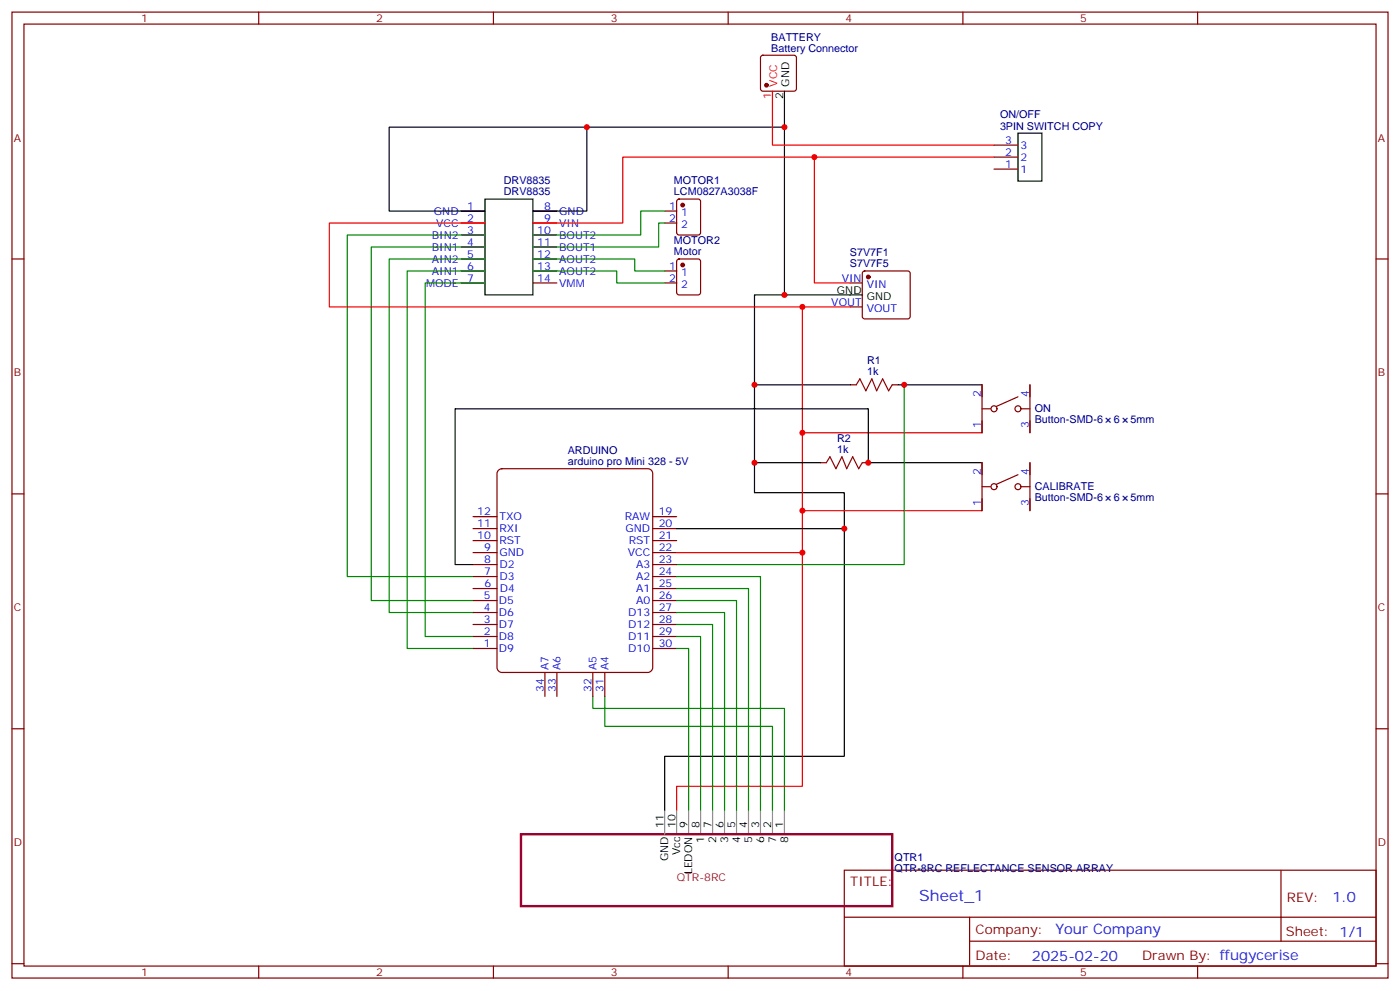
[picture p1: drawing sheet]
<svg xmlns="http://www.w3.org/2000/svg" width="412mm" height="292mm" viewBox="0 0 412 292" stroke-linecap="round" stroke-linejoin="round" font-family="sans-serif">
<g fill="none" stroke="#870000" stroke-width=".35">
<path d="M3.5 3.6h405.4v284.3h-405.4zM7.1 7.1h398.2v277.3h-398.2zM76.2 3.6v3.5M145.3 3.6v3.5M214.5 3.6v3.5M224.2 16.5l.5-.2h9.2l.5 .2 .2 .5v9.1l-.2 .5-.5 .2h-9.2l-.5-.2-.2-.5v-9.1zM283.6 3.6v3.5M352.8 3.6v3.5M199.6 58.8l.4-.2h5.7l.6 .4 .1 9.5-.5 .6-5.9 .1-.6-.5-.1-9.4zM292.8 49.8h7.1M292.8 46.2h7.1M292.8 42.7h7.1"/>
<path d="M3.5 76.2h3.6M135.8 76.2h7.1M135.8 62.1h7.1M135.8 65.7h7.1M135.8 69.2h7.1M135.8 72.7h7.1M135.8 79.8h7.1M157 76.2h7M157 62.1h7M157 65.7h7M157 69.2h7M157 72.7h7"/>
<path d="M157 79.8h7M195.8 62.1h3.5M195.8 65.7h3.5M195.8 79.8h3.5M199.6 76.4l.4-.2h5.7l.6 .5 .1 9.4-.5 .7h-5.9l-.6-.4-.1-9.5zM254.2 80l.5-.2h12.7l.5 .2 .2 .5v12.7l-.2 .5-.5 .2h-12.7l-.5-.3-.2-.4v-12.7zM405.3 76.2h3.6M135.8 83.3h7.1M157 83.3h7M195.8 83.3h3.5M250.5 83.3h3.5M250.5 90.3h3.5"/>
<path d="M250.5 113.3h1.7M262.8 113.3h1.8M241.7 136.2h1.7M254 136.2h1.8M3.5 145.4h3.6M405.3 145.4h3.6M3.5 214.5h3.6M405.3 214.5h3.6M248.7 256.2h156.6v28.2h-156.6zM377.3 256.2v20.9M248.7 270h156.5M285.6 277.1h119.6"/>
<path d="M285.6 270v14.1M3.5 283.7h3.6M76.2 284.4v3.5M145.3 284.4v3.5M214.5 284.4v3.5M283.6 284.4v3.5M352.8 284.4v3.5M405.3 283.7h3.6"/>
</g>
<path d="M195.8 238.5v7.1M199.3 238.5v7.1M202.8 238.5v7.1M206.4 238.5v7.1M209.9 238.5v7.1M213.4 238.5v7.1M217 238.5v7.1M220.5 238.5v7.1M224 238.5v7.1M227.5 238.5v7.1M231.1 238.5v7.1" fill="none" stroke="#999" stroke-width=".35"/>
<path d="M153.5 245.6h109.3v21.1h-109.3z" fill="none" stroke="#903" stroke-width=".71"/>
<path d="M172.9 37.4v24.7h-15.9M231.1 26.8v10.6h-116.4v24.7h28.2M231.1 37.4v49.4h-8.9v58.2h26.5v77.6h-52.9v15.9M299.9 39.2h7v14.1h-7zM142.9 58.6h14.1v28.2h-14.1zM231.1 86.8h22.9M222.2 113.3h28.3M264.6 113.3h24.7M222.2 136.2h19.5M289.3 136.2h-33.5v-15.9h-121.7v45.9h5.2" fill="none" stroke="#000" stroke-width=".35"/>
<g fill="#870000" stroke="#870000" stroke-width=".35">
<circle cx="201.1" cy="60.4" r=".53"/>
<circle cx="201.1" cy="78" r=".53"/>
<circle cx="225.8" cy="25.1" r=".53"/>
<circle cx="255.8" cy="81.5" r=".53"/>
</g>
<path d="M227.5 26.8v15.9h65.3M239.9 46.2v37.1h10.6M292.8 46.2h-109.4v19.5h-26.4M142.9 65.7h-45.9v24.6h153.5M236.4 90.3v60M236.4 127.4h52.9M289.3 150.3h-52.9v81.2h-37.1v7" fill="none" stroke="#f00" stroke-width=".35"/>
<path d="M142.9 79.8h-23v111.1h19.4M142.9 76.2h-28.2v104.1h24.6M142.9 72.7h-33.5v104.1h29.9M142.9 69.2h-40.6v100.5h37M157 79.8h24.7v3.5h14.1M157 76.2h30v3.6h8.8M195.8 65.7h-1.8v7h-37M195.8 62.1h-7.1v7.1h-31.7M142.9 83.3h-17.7v104.1h14.1M266.3 113.3v52.9h-67M174.6 205v3.5h56.5v30M178.2 205v8.8h49.3v24.7" fill="none" stroke="#008700" stroke-width=".35"/>
<path d="M252.2 113.3l1.1-1.8 1.8 3.5 1.7-3.5 1.4 3.5 1.8-3.5 1.8 3.5 1-1.7M243.4 136.2l1.1-1.8 1.7 3.6 1.8-3.6 1.4 3.6 1.8-3.6 1.7 3.6 1.1-1.8" fill="none" stroke="#a10000" stroke-width=".35"/>
<path d="M146.7 138.5l1.1-.5h43.1a1.41 1.41 0 0 1 1.4 1.4v57.1a1.51 1.51 0 0 1-1.4 1.4h-43.1a1.51 1.51 0 0 1-1.4-1.4v-57.1z" fill="#fff" stroke="#800000" stroke-width=".35"/>
<g fill="none" stroke="#870000" stroke-width=".35">
<path d="M289.3 113.3v14.1M299.9 116.8l-6.4 2.8M303.4 113.3v14.1M289.3 136.2v14.1M289.3 120.3h2.4M299.9 139.7l-6.4 2.9M300.9 120.3h2.5M303.4 136.2v14.1M139.3 159.1h7.1M139.3 155.6h7.1M139.3 152.1h7.1M192.3 159.1h7"/>
<path d="M192.3 155.6h7M192.3 152.1h7M289.3 143.3h2.4M300.9 143.3h2.5M139.3 176.8h7.1M139.3 173.2h7.1M139.3 169.7h7.1M139.3 166.2h7.1M139.3 162.7h7.1M192.3 176.8h7M192.3 173.2h7M192.3 169.7h7"/>
<path d="M192.3 166.2h7M192.3 162.7h7M139.3 190.9h7.1M139.3 187.4h7.1M139.3 183.8h7.1M139.3 180.3h7.1M160.5 197.9v7.1M164 197.9v7.1M174.6 197.9v7.1M178.2 197.9v7.1M192.3 190.9h7M192.3 187.4h7"/>
<path d="M192.3 183.8h7M192.3 180.3h7"/>
<circle cx="292.8" cy="120.3" r=".88"/>
<circle cx="299.9" cy="120.3" r=".88"/>
<circle cx="292.8" cy="143.3" r=".88"/>
<circle cx="299.9" cy="143.3" r=".88"/>
</g>
<path d="M199.3 162.7h37.1" fill="none" stroke="#f00" stroke-width=".35"/>
<path d="M199.3 155.6h49.4" fill="none" stroke="#000" stroke-width=".35"/>
<path d="M199.3 176.8h17.7v61.7M199.3 173.2h21.2v65.3M199.3 169.7h24.7v68.8M199.3 190.9h3.5v47.6M199.3 187.4h7.1v51.1M199.3 183.8h10.6v54.7M199.3 180.3h14.1v58.2" fill="none" stroke="#008700" stroke-width=".35"/>
<g fill="#c00">
<circle cx="231.1" cy="37.4" r=".88"/>
<circle cx="231.1" cy="86.8" r=".88"/>
<circle cx="239.9" cy="46.2" r=".88"/>
<circle cx="172.9" cy="37.4" r=".88"/>
<circle cx="222.3" cy="113.3" r=".88"/>
<circle cx="222.3" cy="136.2" r=".88"/>
<circle cx="255.8" cy="136.2" r=".88"/>
<circle cx="266.3" cy="113.3" r=".88"/>
<circle cx="236.4" cy="90.3" r=".88"/>
<circle cx="236.4" cy="127.4" r=".88"/>
<circle cx="236.4" cy="150.3" r=".88"/>
<circle cx="236.4" cy="162.7" r=".88"/>
<circle cx="248.7" cy="155.6" r=".88"/>
</g>
<text font-size="4.6" fill="#00f" x="270.8" y="265.2">Sheet_1</text>
<g font-size="4.2" fill="#00f">
<text x="392.5" y="265.4">1.0</text>
<text x="310.9" y="275">Your Company</text>
<text x="304" y="282.8">2025-02-20</text>
</g>
<g font-size="3.9" fill="#800">
<text x="250.5" y="260.7">TITLE:</text>
<text x="379.1" y="265.4">REV:</text>
<text x="287.4" y="274.9">Company:</text>
<text x="378.7" y="275.6">Sheet: 1/1</text>
<text x="287.4" y="282.6">Date:</text>
<text x="336.4" y="282.7">Drawn By: ffugycerise</text>
</g>
<g font-size="3.2" fill="#800">
<text x="41.6" y="6.6">1</text>
<text x="110.8" y="6.6">2</text>
<text x="179.9" y="6.6">3</text>
<text x="249.1" y="6.6">4</text>
<text x="318.2" y="6.6">5</text>
<text x="4.1" y="41.7">A</text>
<text x="405.9" y="41.7">A</text>
<text x="4.1" y="110.8">B</text>
<text x="405.9" y="110.8">B</text>
<text x="4.1" y="180">C</text>
<text x="405.9" y="180">C</text>
<text x="4.1" y="249.1">D</text>
<text x="405.9" y="249.1">D</text>
<text x="41.6" y="287.4">1</text>
<text x="110.8" y="287.4">2</text>
<text x="179.9" y="287.4">3</text>
<text x="249.1" y="287.4">4</text>
<text x="318.2" y="287.4">5</text>
</g>
<g font-size="3.2" fill="#000080">
<text x="227.2" y="11.9">BATTERY</text>
<text x="227.2" y="15.2">Battery Connector</text>
<text x="294.6" y="34.9">ON/OFF</text>
<text x="294.6" y="38.1">3PIN SWITCH COPY</text>
<text x="148.4" y="57.4">DRV8835</text>
<text x="148.4" y="54.2">DRV8835</text>
<text x="198.5" y="57.4">LCM0827A3038F</text>
<text x="198.5" y="54.2">MOTOR1</text>
<text x="198.5" y="71.8">MOTOR2</text>
<text x="198.5" y="75.1">Motor</text>
<text x="250.4" y="75.3">S7V7F1</text>
<text x="250.4" y="78.5">S7V7F5</text>
<text x="255.4" y="107.2">R1</text>
<text x="255.4" y="110.5">1k</text>
<text x="304.8" y="124.6">Button-SMD-6</text>
<text x="304.8" y="121.3">ON</text>
<text x="328.1" y="124.6">6</text>
<text x="333" y="124.6">5mm</text>
<text x="246.6" y="130.1">R2</text>
<text x="167.2" y="136.9">arduino pro Mini 328 - 5V</text>
<text x="167.2" y="133.6">ARDUINO</text>
<text x="246.6" y="133.4">1k</text>
<text x="304.8" y="147.6">Button-SMD-6</text>
<text x="304.8" y="144.3">CALIBRATE</text>
<text x="328.1" y="147.6">6</text>
<text x="333" y="147.6">5mm</text>
<text x="263.5" y="256.7">QTR-8RC REFLECTANCE SENSOR ARRAY</text>
<text x="263.5" y="253.4">QTR1</text>
</g>
<g font-size="3.2" fill="#f00">
<text x="227.2" y="29" transform="rotate(-90 227.2 29)">1</text>
<text x="229" y="25.5" transform="rotate(-90 229 25.5)">VCC</text>
</g>
<g font-size="3.2">
<text x="230.7" y="29" transform="rotate(-90 230.7 29)">2</text>
<text x="232.5" y="25.5" transform="rotate(-90 232.5 25.5)">GND</text>
<text x="246.5" y="86.5">GND</text>
<text x="255.3" y="88.2">GND</text>
<text x="195.4" y="243.8" transform="rotate(-90 195.4 243.8)">11</text>
<text x="199" y="243.8" transform="rotate(-90 199 243.8)">10</text>
<text x="202.5" y="243.8" transform="rotate(-90 202.5 243.8)">9</text>
<text x="206" y="243.8" transform="rotate(-90 206 243.8)">8</text>
<text x="209.5" y="243.8" transform="rotate(-90 209.5 243.8)">7</text>
<text x="213.1" y="243.8" transform="rotate(-90 213.1 243.8)">6</text>
<text x="216.6" y="243.8" transform="rotate(-90 216.6 243.8)">5</text>
<text x="220.1" y="243.8" transform="rotate(-90 220.1 243.8)">4</text>
<text x="223.7" y="243.8" transform="rotate(-90 223.7 243.8)">3</text>
<text x="227.2" y="243.8" transform="rotate(-90 227.2 243.8)">2</text>
<text x="230.7" y="243.8" transform="rotate(-90 230.7 243.8)">1</text>
<text x="200.4" y="251.7" transform="rotate(-90 200.4 251.7)">Vcc</text>
<text x="207.4" y="248.3" transform="rotate(-90 207.4 248.3)">1</text>
<text x="211" y="248.3" transform="rotate(-90 211 248.3)">2</text>
<text x="214.5" y="248.3" transform="rotate(-90 214.5 248.3)">3</text>
<text x="218" y="248.3" transform="rotate(-90 218 248.3)">4</text>
<text x="221.5" y="248.3" transform="rotate(-90 221.5 248.3)">5</text>
<text x="225.1" y="248.3" transform="rotate(-90 225.1 248.3)">6</text>
<text x="228.6" y="248.3" transform="rotate(-90 228.6 248.3)">7</text>
<text x="232.1" y="248.3" transform="rotate(-90 232.1 248.3)">8</text>
<text x="196.8" y="253.6" transform="rotate(-90 196.8 253.6)">GND</text>
<text x="203.9" y="257.4" transform="rotate(-90 203.9 257.4)">LEDON</text>
</g>
<g font-size="3.2" fill="#00f">
<text x="296.1" y="45.9">2</text>
<text x="296.1" y="42.4">3</text>
<text x="300.6" y="47.3">2</text>
<text x="300.6" y="43.8">3</text>
<text x="296.1" y="49.4">1</text>
<text x="300.6" y="50.8">1</text>
<text x="127.8" y="63.2">GND</text>
<text x="137.6" y="61.8">1</text>
<text x="137.6" y="65.3">2</text>
<text x="160.3" y="61.8">8</text>
<text x="160.3" y="65.3">9</text>
<text x="164.7" y="63.2">GND</text>
<text x="197.1" y="61.8">1</text>
<text x="197.1" y="65.3">2</text>
<text x="200.6" y="63.5">1</text>
<text x="127.2" y="70.2">BIN2</text>
<text x="128.5" y="66.7">VCC</text>
<text x="137.6" y="68.8">3</text>
<text x="158.2" y="68.8">10</text>
<text x="164.7" y="66.7">VIN</text>
<text x="164.7" y="70.2">BOUT2</text>
<text x="200.6" y="67.1">2</text>
<text x="127.2" y="73.8">BIN1</text>
<text x="127.2" y="77.3">AIN2</text>
<text x="137.6" y="72.4">4</text>
<text x="137.6" y="75.9">5</text>
<text x="158.2" y="72.4">11</text>
<text x="158.2" y="75.9">12</text>
<text x="164.7" y="73.8">BOUT1</text>
<text x="164.7" y="77.3">AOUT2</text>
<text x="127.2" y="80.8">AIN1</text>
<text x="137.6" y="79.4">6</text>
<text x="137.6" y="82.9">7</text>
<text x="158.2" y="79.4">13</text>
<text x="158.2" y="82.9">14</text>
<text x="164.7" y="80.8">AOUT2</text>
<text x="197.1" y="79.4">1</text>
<text x="197.1" y="82.9">2</text>
<text x="200.6" y="81.2">1</text>
<text x="247.9" y="82.9">VIN</text>
<text x="125.5" y="84.3">MODE</text>
<text x="164.7" y="84.3">VMM</text>
<text x="200.6" y="84.7">2</text>
<text x="244.9" y="90">VOUT</text>
<text x="255.3" y="84.7">VIN</text>
<text x="255.3" y="91.8">VOUT</text>
<text x="288.9" y="116.8" transform="rotate(-90 288.9 116.8)">2</text>
<text x="303" y="116.8" transform="rotate(-90 303 116.8)">4</text>
<text x="288.9" y="125.9" transform="rotate(-90 288.9 125.9)">1</text>
<text x="303" y="125.9" transform="rotate(-90 303 125.9)">3</text>
<text x="288.9" y="139.7" transform="rotate(-90 288.9 139.7)">2</text>
<text x="303" y="139.7" transform="rotate(-90 303 139.7)">4</text>
<text x="288.9" y="148.8" transform="rotate(-90 288.9 148.8)">1</text>
<text x="303" y="148.8" transform="rotate(-90 303 148.8)">3</text>
<text x="140.6" y="155.3">11</text>
<text x="140.6" y="151.7">12</text>
<text x="147.1" y="153.1">TXO</text>
<text x="184" y="153.1">RAW</text>
<text x="194" y="151.7">19</text>
<text x="194" y="155.3">20</text>
<text x="140.6" y="158.8">10</text>
<text x="147.1" y="160.2">RST</text>
<text x="147.1" y="156.7">RXI</text>
<text x="184.3" y="156.7">GND</text>
<text x="185.2" y="160.2">RST</text>
<text x="194" y="158.8">21</text>
<text x="142.6" y="165.8">8</text>
<text x="142.6" y="162.3">9</text>
<text x="147.1" y="167.3">D2</text>
<text x="147.1" y="163.7">GND</text>
<text x="185" y="163.7">VCC</text>
<text x="187.4" y="167.3">A3</text>
<text x="194" y="162.3">22</text>
<text x="194" y="165.8">23</text>
<text x="142.6" y="169.4">7</text>
<text x="142.7" y="172.8">6</text>
<text x="147.1" y="170.8">D3</text>
<text x="187.4" y="170.8">A2</text>
<text x="194" y="169.4">24</text>
<text x="194" y="172.9">25</text>
<text x="142.5" y="179.9">4</text>
<text x="142.5" y="176.5">5</text>
<text x="147" y="177.9">D5</text>
<text x="147.2" y="174.2">D4</text>
<text x="187.4" y="174.3">A1</text>
<text x="187.4" y="177.8">A0</text>
<text x="194" y="176.4">26</text>
<text x="194" y="180">27</text>
<text x="142.5" y="183.5">3</text>
<text x="147" y="184.9">D7</text>
<text x="147" y="181.3">D6</text>
<text x="185.1" y="181.4">D13</text>
<text x="185.1" y="184.9">D12</text>
<text x="194" y="183.5">28</text>
<text x="142.5" y="190.5">1</text>
<text x="142.5" y="187">2</text>
<text x="147" y="191.9">D9</text>
<text x="147" y="188.4">D8</text>
<text x="185.1" y="188.4">D11</text>
<text x="185.1" y="191.9">D10</text>
<text x="194" y="187">29</text>
<text x="194" y="190.5">30</text>
<text x="161.6" y="197.2" transform="rotate(-90 161.6 197.2)">A7</text>
<text x="165.1" y="197.2" transform="rotate(-90 165.1 197.2)">A6</text>
<text x="175.7" y="197.2" transform="rotate(-90 175.7 197.2)">A5</text>
<text x="179.2" y="197.2" transform="rotate(-90 179.2 197.2)">A4</text>
<text x="160.2" y="203.7" transform="rotate(-90 160.2 203.7)">34</text>
<text x="163.7" y="203.7" transform="rotate(-90 163.7 203.7)">33</text>
<text x="174.3" y="203.7" transform="rotate(-90 174.3 203.7)">32</text>
<text x="177.8" y="203.7" transform="rotate(-90 177.8 203.7)">31</text>
</g>
<text font-size="3.2" fill="#903" x="199.4" y="259.3">QTR-8RC</text>
</svg>
